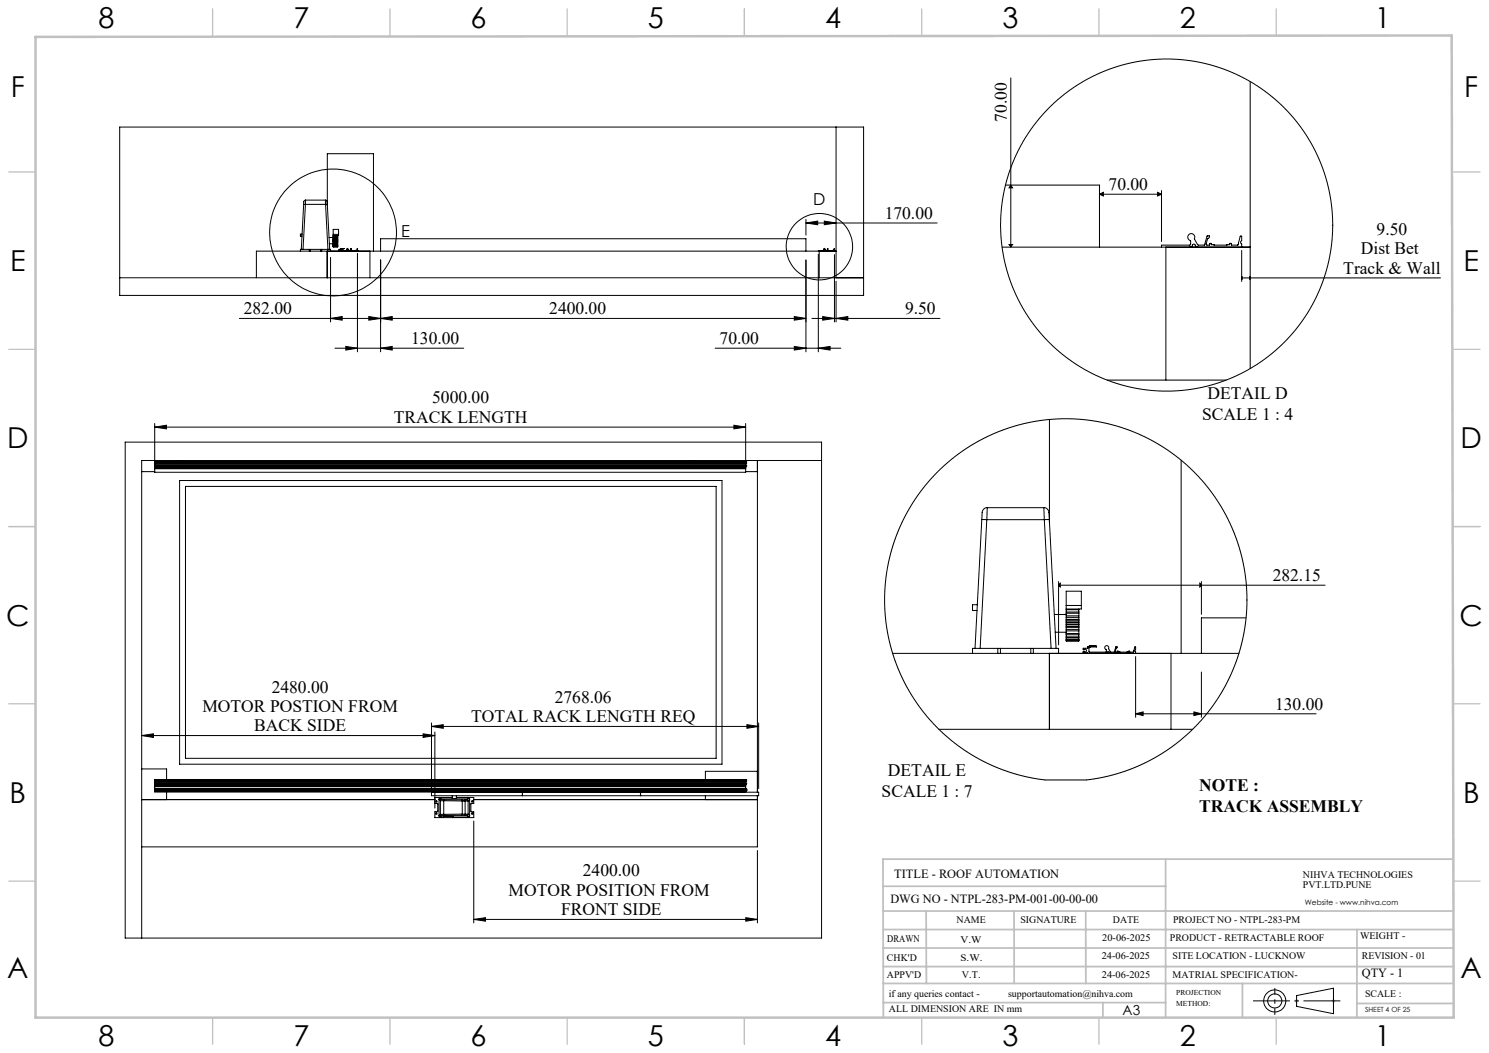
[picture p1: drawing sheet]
<svg xmlns="http://www.w3.org/2000/svg" width="420mm" height="297mm" viewBox="0 0 420 297" stroke-linecap="round" stroke-linejoin="round" font-family="sans-serif">
<g fill="none" stroke="#000" stroke-width=".28">
<path d="M33.8 35.8h209.8v47.5h-209.8zM235.8 35.8v42.5M285.1 22v47.7M352.6 23v81M85.7 57.6h.4M85.7 57.6l-.7 12.7M86.1 57.6l-.6 12.7M86.1 57.6h5.7M86.2 56.4l-.1 1.2M86.2 56.4a.98 .98 0 0 0-.5 1.2M86.2 56.4h5.6M91.8 56.4v1.2"/>
<path d="M91.8 56.4a.98 .98 0 0 1 .5 1.2M91.8 57.6h.5M91.8 57.6l.7 12.7M92.3 58v-14.6h13v27.4M92.3 57.6l.7 12.7M283.6 52.2h26.5v17.5M285.1 52.2l.5 .8h-1zM310.1 54.8l1.1-.5v1zM310.1 54.8h17.5M326.5 54.3l1.1 .5-1.1 .5zM327.6 53.8v14.3M33.8 78.3h209.8"/>
<path d="M85.2 66h-.5v.6h.5M87.2 70.3h.3M87.2 70.3h-2.5v.5M87.2 70.3v.5M87.5 70.3h3M87.5 70.3v.5M90.5 70.3h.2M90.5 70.3v.5M90.7 70.3h2.5v.5M90.7 70.3v.5M92.3 70.8v7.5M92.8 67h1.2"/>
<path d="M92.9 68.8h1.1M93.2 72.6v18.2M94 67.6v.1M94 68v.2M94 68.5v.1M94 67.1v.2M94 66.7v.2M94 68.9v.1M94 66.5h.1M94 69.2v.1M94 69.5h.1M94 69.6h.1"/>
<path d="M94 64.7h1.5v1.8h-1.5zM94 66.5v.2M94 66.9v.2M94 67.3v.3M94 67.7v.3M94 68.2v.3M94 68.6v.3M94 69v.2M94 69.3v.2M94 69.5v.1M94 66.1h1.5M94 67.6h1.2"/>
<path d="M94 67.7h1.2M94 67.9h1.2M94 68h1.2M94 68.2h1.2M94 67.8h1.2M94 68.3h1.2M94 68.5h1.2M94 67.3h1.2M94 67.5h1.2M94 68.6h1.2M94 67.1h1.2M94 66.9h1.2"/>
<path d="M94 66.7h1.2M94 68.9h1.2M94 69h1.2M94 66.5h1.2M94 69.2h1.2M94 69.3h1.2M94 69.5h1.2M94 69.6h1.2M95.2 67.6v.1M95.2 68v.2M95.2 68.5v.1M95.2 67.1v.2"/>
<path d="M95.2 66.7v.2M95.2 68.9v.1M95.2 66.5h.1M95.2 69.2v.1M95.2 69.5h.1M95.2 69.6h.1M95.2 66.5v.2M95.2 66.9v.2M95.2 67.3v.3M95.2 67.7v.3M95.2 68.2v.3M95.2 68.6v.3"/>
<path d="M95.2 69v.2M95.2 69.3v.2M95.2 69.5v.1M95.7 70.7v.1M95.7 70.7h.1M95.7 70.4h.1M95.7 70.3h.1M95.7 70.3v.1M95.7 70.4v.1M95.7 70.3h.4M95.7 70.5l.3 .1-.3 .1M95.7 70.5h.1"/>
<path d="M96.1 70.8h.1M96.1 70.3h.1M96.1 70.2h.1M96.1 70.2v.1M96.2 70.2h-.1M96.2 70.2h.1M96.2 70.1v.1M96.3 70.1h.1M96.3 70.2h.1M96.3 70.2v.5h1.6l.1-.2M96.3 70.2h.6M96.3 70.1h-.1"/>
<path d="M96.4 70.1h.1M96.5 70.1h.1M96.6 70.1h.1M96.6 70.1h.3M96.7 70.1h.1M96.8 70.1h.1M96.9 70.1h.1M96.9 70.1l.1 .1M97 70.2h-.1M97.9 70.8l.2-.1 .3 .1M97.9 70.4l.1 .1M98.9 70.2l-.2 .5h-.3l-.4-.6-.2 .1 .1 .2"/>
<path d="M98.9 70.2h.1M98.9 70.3h.1M98.9 70.3l-.1 .4h.2M99 70.2h.1M99 70.2l-.1 .1M99 70.7h.1M99.1 70.6l-.1 .1M99.1 70.6h.1M99.1 70.6v.1M99.1 70.7h.1M99.1 70.7h.2M99.3 70.7h.1"/>
<path d="M99.3 70.7h.7M100 70.7h.1M100.1 70.7h.1M100.2 70.7h.1M100.3 70.7h.3M100.3 70.7h.1M100.6 70.6h.1M100.6 70.6v.1M100.6 70.7h.1M100.8 70.4v.1M100.8 70.4v-.2l-.2 .4M100.8 70.8h.1"/>
<path d="M100.8 70.7h.1M100.8 70.5v.2M100.8 70.7v.1M100.8 71.5v27.7M104.4 70.8v7.5M107.4 70.8v-3.5h119.9v3.5M107.4 73.3v25.9M227.3 62.9l3.3-.5v1zM227.3 61.9v4.4M227.3 73.3v25.9M227.3 62.9h37M230.8 71.7v27.5"/>
<path d="M231.1 70.8v7.5M232.4 70.8l.2-.1 .3 .1M232.5 62.4l3.3 .5-3.3 .5zM233.4 70.2l-.1 .5h-.4l-.4-.6-.2 .1 .1 .5-1.6 .1M233.4 70.2h.1M233.4 70.2v.5h.2M233.6 70.7h.2M233.6 70.7h.1M233.8 70.7h.1M233.8 70.7h.9M234.7 70.7h.1M234.8 70.7h.4"/>
<path d="M234.8 70.7h.1M235.2 70.7h.1M235.2 70.6h.1M235.2 70.6v.1M235.3 70.2l-.1 .4M235.3 70.2h.1M235.3 70.2v.6M235.4 71.8v19M235.8 79.3v11.5M235.8 70.8h-163.5v7.5M282.6 69.7h70M284.6 69h1l-.5 .7z"/>
<path d="M327.6 69.7v-.6h8l.2-.2v-.9a1.03 1.03 0 0 1-.8-1.3 1.03 1.03 0 0 1 1.4-.7 1.03 1.03 0 0 1 .5 1.4l.9 1.7h1.9l.8-2.5 .5-.1a.5 .5 0 0 1-.4 .8l-.4 1.5 .2 .3h.8l.1-.5h.4l.1 .4 .7 .1h3.5l.8-.1 .1-.4 .4 .1 .1 .4h1.7l.8-2.5 .3 .1v1.2a.55 .55 0 0 0 0 1l-.1 .8M328.9 69.7v37.5M335.6 69.7l.7-.3a.48 .48 0 0 1 .4-.6 .48 .48 0 0 1 .5 .6l.7 .3M350.2 70.6v8.8M350.2 78.4h56.1M350.3 77.9v1zM352.6 77.9v1zM93.2 89.8l3.3-.5v1zM94.5 98.2h36.3M97.5 97.7l3.3 .5-3.3 .5zM104 89.3l3.4 .5-3.4 .5zM107.4 98.2l3.2-.5v1z"/>
<path d="M107.4 89.8l3.2-.5v1zM201.7 98.2h35.5M224 97.7l3.3 .5-3.3 .5zM224 89.3l3.3 .5-3.3 .5zM227.3 89.8h-159.8M229 89.8h36.1M230.8 98.2l3.3-.5v1zM232.1 89.3l3.3 .5-3.3 .5zM235.8 89.8l3.3-.5v1zM43.6 119.4v13.8h166.7v-13.8M207 119.9l3.3 .6-3.3 .5zM296 118.3v29.2"/>
<path d="M312.3 107.2h33.5M35.3 124.7h196.4v139.9h-196.4zM40 133h3.6M43.6 131.9h166.7v.3h-166.7zM43.6 131.5h.1M43.6 131.4h.1M43.6 130.2h.1M43.6 130.3h.1M43.6 131.3h.1M43.6 130.6h.1M43.6 130.6h166.7M43.6 131.8l166.7 .1z"/>
<path d="M43.6 131.2h.1M43.6 130.7h.1M43.6 131.6h.1M43.6 130.7v.1M43.6 120.5l3.4-.6v1.1zM43.6 131.4h166.7M43.6 130.3h166.7M43.6 131.5h166.7M43.6 131.6h166.7M43.6 130.2h166.7M43.6 131.3h166.7M43.6 131.2h166.7"/>
<path d="M43.6 130.7h166.7M43.6 120.5h166.7M50.7 129.9v.3M50.7 135.5h153v80h-153zM52.3 137.2h149.7v76.7h-149.7zM195.7 129.9v.3M210.3 131.5h.1M210.3 131.4h.1M210.3 130.2h.1M210.3 130.3h.1M210.3 131.3h.1M210.3 130.6h.1"/>
<path d="M210.3 131.2h.1M210.3 130.7h.1M210.3 131.6h.1M210.3 130.7v.1M210.3 133h3.3M213.6 129.9v93.5M231.7 129.9h-191.7v134.7M333.2 129.8v54.5M276.9 146.6h1.4M276.9 146.6l-1.9 36.3M278.3 146.6l-1.8 36.3M278.3 146.6h16.3"/>
<path d="M278.5 143.2l-.2 3.4M278.5 143.2a1.82 1.82 0 0 0-1.5 2.4l-.1 1M278.5 143.2h16M294.5 143.2l.1 3.4M294.5 143.2a1.88 1.88 0 0 1 1.4 2.4l.1 1M294.6 146.6h1.4M294.6 146.6l1.9 36.3M296 146.6l1.9 36.3M275.7 170.6h-1.4v1.6h1.3M297.4 173.3h3.3M297.6 178.3h3.1M298.6 164v17.9"/>
<path d="M298.6 165.1h75.2M299 164.5v1.1l-.4-.5zM300.7 174.9v.5M300.7 176.2v.5M300.7 177.5v.4M300.7 173.7v.4M300.7 172.6v.4M300.7 178.7v.3M300.7 171.8v.2M300.7 179.6v.3M300.7 166.8h4.3v5h-4.3zM300.7 172v.6"/>
<path d="M300.7 173v.7M300.7 174.1v.8M300.7 175.4v.8M300.7 176.7v.8M300.7 177.9v.8M300.7 179v.6M300.7 179.9v.4M300.7 170.8h4.3M300.7 174.9h3.6M300.7 175.4h3.6M300.7 176h3.6M300.7 176.2h3.6"/>
<path d="M300.7 176.7h3.6M300.7 175.6h3.6M300.7 176.9h3.6M300.7 177.5h3.6M300.7 174.1h3.6M300.7 174.7h3.6M300.7 177.9h3.6M300.7 173.7h3.6M300.7 173h3.6M300.7 172.6h3.6M300.7 178.7h3.6M300.7 179h3.6"/>
<path d="M300.7 172h3.6M300.7 179.6h3.6M300.7 179.9h3.6M304.3 174.9v.5M304.3 176.2v.5M304.3 177.5v.4M304.3 173.7v.4M304.3 172.6v.4M304.3 178.7v.3M304.3 171.8v.2M304.3 179.6v.3M304.3 172v.6"/>
<path d="M304.3 173v.7M304.3 174.1v.8M304.3 175.4v.8M304.3 176.7v.8M304.3 177.9v.8M304.3 179v.6M304.3 179.9v.4M338.5 164.5l.4 .6-.4 .5zM338.9 164v9.3M351.5 174.3h-12.6v10M251.8 184.3h97.7M281.4 182.9h.8"/>
<path d="M281.4 182.9h-7.1v1.4M281.4 182.9v1.4M282.2 182.9h8.6M282.2 182.9v1.4M290.8 182.9h.7M290.8 182.9v1.4M291.5 182.9h7.1v1.4M291.5 182.9v1.4M296 184.3v21.4M300.7 180.3v.2M300.7 180.7h3.6M300.7 180.5v.2"/>
<path d="M300.7 180.3h3.6M300.7 180.5h3.6M304.3 180.3v.2M304.3 180.5v.2M305.5 184.1h.1M305.5 182.9v.3l.3 .1a.38 .38 0 0 1 .5-.1 .38 .38 0 0 1 0 .6 .38 .38 0 0 1-.5-.1l-.3 .1v.3M305.6 182.8h.1M305.6 184.1l1.3 .2M306.8 182.5v.3h-1.2M306.8 182.5h.1M307 182.5h-.2M307 182.4v.1"/>
<path d="M307.1 182.4h-.1M307.1 182.3v.1M307.2 182.7h.1M307.2 182.7v1.2h4.8l.1-.6a.59 .59 0 0 1-.5-.8 .59 .59 0 0 1 .8-.3 .59 .59 0 0 1 .3 .8l.6 .9h1l.4-1.4h.4l-.3 .4-.2 1h.6v-.2l.3 .2h2.4M307.2 182.3h-.1M307.2 182.3h.1M307.3 182.2l-.1 .1M307.3 182.2h.1M307.4 182.2h-.1M307.4 182.2h.1M307.5 182.2h.1M307.6 182.2h1"/>
<path d="M308.6 182.2h.1M308.6 182.2h.2M308.8 182.2h.1M308.8 182.2h.2M309 182.2h.1M309 182.2l.3 .3h-1.8l-.3 .2M311.9 184.3l.3-.1a.39 .39 0 0 1 .4-.4 .39 .39 0 0 1 .4 .4l.3 .1M317.9 183.9h.1M319.8 183.7l-.1 .2h-1.1v-.2l-.7 .2M319.8 183.6v.1M320.3 183.2h.1M320.3 183.2v1.1"/>
<path d="M320.3 183.2v-.7h-.2l-.3 1.1M320.3 185.2v17.1M330.3 184.3v21.4M338.9 189.5v12.8M40 216.9h7v3M40 207.5l3.3-.5v1zM40 207.5h82.7M43.6 219.9h.1M43.6 220h.1M43.6 220h166.7M43.6 219.9v1.7M43.6 219.9h166.7"/>
<path d="M119.3 207l3.4 .5-3.4 .5zM121.7 204.9l3.3-.5v1zM121.7 203.9v18.5M121.7 204.9h92.3M122.7 206.5v21.4M210.3 219.9h.1M210.3 220h.1M210.3 219.9v1.7M210.7 204.4l3.3 .5-3.3 .5zM213.6 217.6h-14.6v2.3M214 203.9v18.5M264.8 205.7h71.6"/>
<path d="M320.3 201.3l2.1-.5v1zM320.3 201.3h50.9M336.8 200.8l2.1 .5-2.1 .5zM40 225.5h82.7M43.6 221.6v.3M43.6 222.6h.1M43.6 222.5h.1M43.6 222.7h.1M43.6 222.9h.1M43.6 222.8h.1M43.6 222.7v.1M43.6 222.9v.1"/>
<path d="M43.6 223h.1M43.6 221.2h166.7zM43.6 221.1h.1M43.6 223.3h.1M43.6 221h.1M43.6 221v.1M43.6 220.3h.1M43.6 221.5h166.7zM43.6 220.9h.1M43.6 220.4h.1M43.6 221.3h.1M43.6 221.9h166.7"/>
<path d="M43.6 221.6h166.7M43.6 222.5h166.7M43.6 221h166.7M43.6 222.6h166.7M43.6 222.7h166.7M43.6 222.8h166.7M43.6 222.9h166.7M43.6 221.9v1.4M43.6 223h166.7M43.6 221.3h166.7M43.6 223.3h166.7M43.6 220.3h166.7"/>
<path d="M43.6 220.2h166.7M43.6 220.9h166.7M43.6 220.4h166.7M47 223.3v2.2M121.7 223.4h92.3v1h-92.3zM122.7 224.9h4.9M123.8 230.1l.3 .3M123.8 225.4l.4 .4M123.8 225.4v4.7M124.1 225.1l-.3 .3M124.1 225.1l.4 .4M124.1 225.1h3.5"/>
<path d="M124.1 230.4h1M124.2 225.8h1M124.2 229.7l.3 .3M124.2 225.8v3.9M124.2 229.7l-.4 .4M124.5 225.5h.7M124.5 225.5l-.3 .3M124.5 230l-.4 .4M125.1 230.6v-.3h2.6v.3M125.2 229.7v.3M125.2 229.7h-1M125.2 225.8l5.2 .1"/>
<path d="M125.2 225.8v3.9M125.2 225.5v.3M125.2 230h-.7M125.2 225.5l5.2 .1M127.6 224.4v.8h1.1v-.8M127.7 230.4h4.5M128.7 224.9h4.9v1.7l-.8 .1v2.1l.8 .1v1.7h-10.9v-1.7h.8v-2.2l-.8-.1M128.7 225.1h3.5M130.4 225.6v.3M130.4 225.9h.1M130.4 229.7v.3M130.4 225.9h.8"/>
<path d="M130.4 225.6h.8M130.4 229.7h.8M130.4 225.9v3.8M130.4 229.6l-5.2 .1M130.4 230h.8M130.4 230h-5.2M131.2 225.6v.3M131.2 225.6h.5M131.2 229.7h.8M131.2 229.7v.3M131.2 230h.5M131.2 225.9v3.8"/>
<path d="M131.7 225.6l.3 .3M131.7 230l.5 .4M132 225.9h-.8M132 229.7l-.3 .3M132 225.9v3.8M132 229.7l.5 .4M132.2 225.1l.3 .3M132.2 225.1l-.5 .5M132.5 230.1l-.3 .3M132.5 225.4l-.5 .5M132.5 225.4v4.7M133.6 231.6v28.7"/>
<path d="M133.6 225.5h80M147.4 223.4v1M180.7 223.4v1M199 223.3v.1M199 224.4v1.1M210.3 221.6v.3M210.3 222.6h.1M210.3 222.5h.1M210.3 222.7h.1M210.3 222.9h.1M210.3 222.8h.1M210.3 222.7v.1"/>
<path d="M210.3 222.9v.1M210.3 223h.1M210.3 221.1h.1M210.3 223.3h.1M210.3 221h.1M210.3 221v.1M210.3 220.3h.1M210.3 220.9h.1M210.3 220.4h.1M210.3 221.3h.1M210.3 221.9v1.4M213.6 224.4v14.5h-173.6"/>
<path d="M213.6 239.9v20.4M133.6 259.3l3.3-.5v1zM133.6 259.3h80M210.4 258.8l3.2 .5-3.2 .5zM365.7 280.8l10.4-2.1v7.2l-10.4-2.1z"/>
<circle cx="93.9" cy="65.6" r="17.9"/>
<circle cx="231.1" cy="69.6" r="9.4"/>
<circle cx="329.1" cy="63.5" r="46.8"/>
<circle cx="300.6" cy="169.2" r="51.1"/>
<circle cx="123.1" cy="226.1" r=".21"/>
<circle cx="123.1" cy="229.5" r=".2"/>
<circle cx="133.2" cy="226.1" r=".21"/>
<circle cx="133.2" cy="229.5" r=".2"/>
<circle cx="359.6" cy="282.3" r="1.98"/>
<circle cx="359.6" cy="282.3" r="3.1"/>
</g>
<path d="M365.2 282.3h1.1M365.4 282l.7 .7M365.7 281.8v1M366.1 282l-.7 .7M375.6 282.3h1.1M375.8 282l.7 .7M376.1 281.8v1M376.5 282l-.7 .7" fill="none" stroke="#c0c0c0" stroke-width=".28"/>
<path d="M353.4 282.3h24.7" fill="none" stroke="#000" stroke-width=".28" stroke-dasharray="15.2 1.3 1.3 1.3" stroke-dashoffset="4.8" stroke-linecap="butt"/>
<path d="M359.6 286.2v-7.5" fill="none" stroke="#000" stroke-width=".28" stroke-dasharray="15.2 1.3 1.3 1.3" stroke-dashoffset="13.4" stroke-linecap="butt"/>
<g fill="none" stroke="#c0c0c0" stroke-width=".35">
<path d="M60 2.5v7.5M110 2.5v7.5M160 2.5v7.5M210 2.5v7.5M260 2.5v7.5M310 2.5v7.5M360 2.5v7.5M2.5 48.5h7.5M410 48.5h7.5M2.5 98.5h7.5M410 98.5h7.5M2.5 148.5h7.5"/>
<path d="M410 148.5h7.5M2.5 198.5h7.5M410 198.5h7.5M2.5 248.5h7.5M410 248.5h7.5M60 287v7.5M110 287v7.5M160 287v7.5M210 287v7.5M260 287v7.5M310 287v7.5M360 287v7.5"/>
</g>
<g fill="none" stroke="#c0c0c0" stroke-width=".5">
<path d="M249.1 257h160.9M249.1 250h79.7M261.2 257l.1 20.4M286 257l.1 20.4M306.2 257l.1 20.4M328.8 242.3v44.8M410 242.3h-160.9l.1 44.7M249.1 272.6h160.9M249.1 267.4h160.9M249.1 262.2h160.9M249.1 277.4h160.9M350.4 277.4v9.6"/>
<path d="M382.8 262.2l-.1 24.8M249.2 282.8h79.6M311.1 282.8v4.2M382.7 283h27.3"/>
</g>
<path d="M10 10.4l399.5-.4 .5 277h-400z" fill="none" stroke="#c0c0c0" stroke-width=".7"/>
<g fill="#000">
<path d="M285.1 52.2l.5 .8h-1zM284.6 69h1l-.5 .7z"/>
<path d="M350.3 77.9v1zM352.6 77.9v1z"/>
<path d="M230.8 98.2l3.3-.5v1zM224 97.7l3.3 .5-3.3 .5zM104 89.3l3.4 .5-3.4 .5zM93.2 89.8l3.3-.5v1zM326.5 54.3l1.1 .5-1.1 .5zM310.1 54.8l1.1-.5v1zM338.5 164.5l.4 .6-.4 .5zM299 164.5v1.1l-.4-.5z"/>
<path d="M43.6 120.5l3.4-.6v1.1zM207 119.9l3.3 .6-3.3 .5zM121.7 204.9l3.3-.5v1zM210.7 204.4l3.3 .5-3.3 .5zM97.5 97.7l3.3 .5-3.3 .5zM107.4 98.2l3.2-.5v1zM107.4 89.8l3.2-.5v1zM224 89.3l3.3 .5-3.3 .5zM232.1 89.3l3.3 .5-3.3 .5zM235.8 89.8l3.3-.5v1zM227.3 62.9l3.3-.5v1zM232.5 62.4l3.3 .5-3.3 .5z"/>
<path d="M119.3 207l3.4 .5-3.4 .5zM40 207.5l3.3-.5v1z"/>
<path d="M320.3 201.3l2.1-.5v1zM336.8 200.8l2.1 .5-2.1 .5z"/>
<path d="M133.6 259.3l3.3-.5v1zM210.4 258.8l3.2 .5-3.2 .5z"/>
</g>
<g font-size="8.1">
<text x="27.8" y="8">8</text>
<text x="82.8" y="8">7</text>
<text x="132.8" y="8">6</text>
<text x="182.8" y="8">5</text>
<text x="232.8" y="8">4</text>
<text x="282.8" y="8">3</text>
<text x="332.8" y="8">2</text>
<text x="387.8" y="8">1</text>
<text x="3" y="27.2">F</text>
<text x="413" y="27.2">F</text>
<text x="2.8" y="76.5">E</text>
<text x="412.8" y="76.5">E</text>
<text x="2" y="126.5">D</text>
<text x="412" y="126.5">D</text>
<text x="1.7" y="176.5">C</text>
<text x="411.7" y="176.5">C</text>
<text x="2.7" y="226.5">B</text>
<text x="412.7" y="226.5">B</text>
<text x="2" y="275.7">A</text>
<text x="412" y="275.7">A</text>
<text x="27.8" y="295">8</text>
<text x="82.8" y="295">7</text>
<text x="132.8" y="295">6</text>
<text x="182.8" y="295">5</text>
<text x="232.8" y="295">4</text>
<text x="282.8" y="295">3</text>
<text x="332.8" y="295">2</text>
<text x="387.8" y="295">1</text>
</g>
<g font-size="4.9">
<text x="284" y="34.3" transform="rotate(-90 284 34.3)">70.00</text>
<text x="312.7" y="53.6">70.00</text>
<text x="249.5" y="61.7">170.00</text>
<text x="383.8" y="71.7">Dist Bet</text>
<text x="388.3" y="66.3">9.50</text>
<text x="378.9" y="77.2">Track &amp; Wall</text>
<text x="68.8" y="88.6">282.00</text>
<text x="154.9" y="88.6">2400.00</text>
<text x="255.3" y="88.6">9.50</text>
<text x="116" y="97">130.00</text>
<text x="203" y="97">70.00</text>
<text x="121.9" y="113.8">5000.00</text>
<text x="340.6" y="112.6">DETAIL D</text>
<text x="111.1" y="119.3">TRACK LENGTH</text>
<text x="339.1" y="118.6">SCALE 1 : 4</text>
<text x="359" y="163.8">282.15</text>
<text x="76.6" y="195.3">2480.00</text>
<text x="57.1" y="200.8">MOTOR POSTION FROM</text>
<text x="132.9" y="203.7">TOTAL RACK LENGTH REQ</text>
<text x="156.5" y="198.2">2768.06</text>
<text x="359.7" y="200.1">130.00</text>
<text x="71.7" y="206.3">BACK SIDE</text>
<text x="250.5" y="218.8">DETAIL E</text>
<text x="248.7" y="224.7">SCALE 1 : 7</text>
<text x="338.2" y="223.2">NOTE :</text>
<text x="338.2" y="229.1">TRACK ASSEMBLY</text>
<text x="164.4" y="247.2">2400.00</text>
<text x="143.4" y="252.7">MOTOR POSITION FROM</text>
<text x="158.2" y="258.1">FRONT SIDE</text>
</g>
<g font-size="4.7">
<text x="229.4" y="57.9">D</text>
<text x="113.2" y="66.9">E</text>
</g>
<text font-size="3.9" x="316.7" y="286.4">A3</text>
<g font-size="3.5">
<text x="252.2" y="247.6">TITLE - ROOF AUTOMATION</text>
<text x="251.2" y="254.7">DWG NO - NTPL-283-PM-001-00-00-00</text>
<text x="384.1" y="275.6">QTY - 1</text>
</g>
<g font-size="2.8">
<text x="367.5" y="247.6">NIHVA TECHNOLOGIES</text>
<text x="367.5" y="250.5">PVT.LTD.PUNE</text>
<text x="269.8" y="260.3">NAME</text>
<text x="287.8" y="260.3">SIGNATURE</text>
<text x="313.9" y="260.4">DATE</text>
<text x="330.9" y="260.4">PROJECT NO - NTPL-283-PM</text>
<text x="250.3" y="265.6">DRAWN</text>
<text x="270.9" y="266.1">V.W</text>
<text x="310.9" y="265.5">20-06-2025</text>
<text x="330" y="265.5">PRODUCT - RETRACTABLE ROOF</text>
<text x="383.6" y="264.8">WEIGHT -</text>
<text x="250.2" y="271.1">CHK'D</text>
<text x="250.2" y="275.8">APPV'D</text>
<text x="270.9" y="271.1">S.W.</text>
<text x="271.3" y="275.8">V.T.</text>
<text x="310.8" y="270.6">24-06-2025</text>
<text x="310.8" y="275.8">24-06-2025</text>
<text x="330.7" y="275.8">MATRIAL SPECIFICATION-</text>
<text x="330.7" y="270.6">SITE LOCATION - LUCKNOW</text>
<text x="384.1" y="270.6">REVISION - 01</text>
<text x="250.7" y="281.1">if any queries contact -</text>
<text x="284.3" y="281.1">supportautomation@nihva.com</text>
<text x="385" y="281.1">SCALE :</text>
<text x="250.7" y="285.6">ALL DIMENSION ARE IN mm</text>
</g>
<g font-size="2.1">
<text x="368.1" y="255.1">Website - www.nihva.com</text>
<text x="331.8" y="280.8">PROJECTION</text>
<text x="331.8" y="283.9">METHOD:</text>
</g>
<text font-size="2" x="385" y="285.5">SHEET 4 OF 25</text>
</svg>
